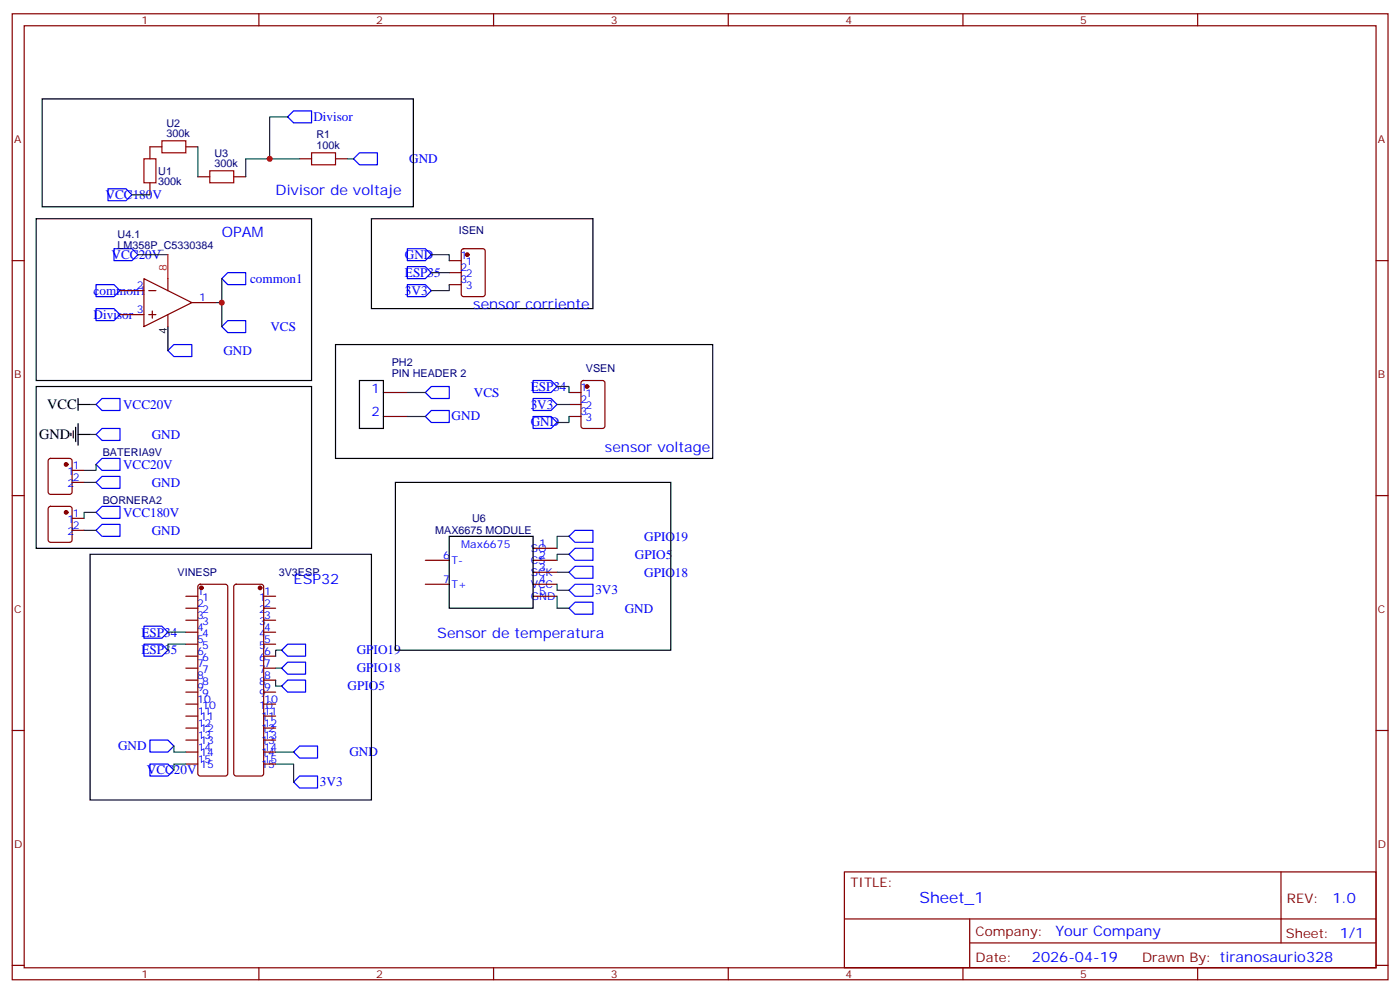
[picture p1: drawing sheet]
<svg xmlns="http://www.w3.org/2000/svg" width="412mm" height="292mm" viewBox="0 0 412 292" stroke-linecap="round" stroke-linejoin="round" font-family="sans-serif">
<g fill="none" stroke="#870000" stroke-width=".35">
<path d="M3.6 4.1h405.3v284.3h-405.3zM7.1 7.6h398.3v277.3h-398.3zM76.3 4.1v3.5M145.4 4.1v3.5M214.6 4.1v3.5M283.7 4.1v3.5M352.8 4.1v3.5M44.2 53.8v3.5M47.7 43.2h-3.5v3.5M54.8 43.2h3.5M58.3 52h3.5M68.9 52h3.5"/>
<path d="M88.3 46.7h3.5M98.8 46.7h3.6M3.6 76.7h3.5M132.4 76.7h3.5M136.1 73.4l.5-.2h5.6l.7 .4v13l-.4 .7h-5.9l-.7-.4v-13zM405.4 76.7h3.5M35.3 85.5h7.1M35.3 92.6h7.1M42.4 82l14.1 7.1-14.1 7zM43.8 85.5h2.1M43.8 92.6h2.1M44.9 91.5v2.2"/>
<path d="M49.5 82v3.5M49.5 92.6v3.5M56.5 89.1h7.1M132.4 80.3h3.5M132.4 83.8h3.5M113 115.5h7M167.6 115.5h3.6M167.6 119.1h3.6M171.4 112.2l.5-.2h5.6l.7 .4v13l-.4 .7h-5.9l-.7-.4v-13zM14.4 135.1l.5-.2h5.6l.7 .5v9.4l-.4 .7h-5.9l-.7-.4v-9.5zM21.2 138.5h3.6M113 122.6h7"/>
<path d="M167.6 122.6h3.6M3.6 145.9h3.5M14.4 149.3l.5-.3h5.6l.7 .5v9.4l-.4 .7h-5.9l-.7-.4v-9.4zM21.2 142h3.6M21.2 152.6h3.6M21.2 156.1h3.6M405.4 145.9h3.5M54.8 179h3.5M54.8 175.5h3.5M58.5 172.2l.5-.2h7.4l.5 .2 .2 .5v55l-.2 .5-.5 .2h-7.4l-.5-.2-.2-.5v-55zM69.1 172.2l.5-.2h7.4l.5 .2 .2 .5v55l-.3 .5-.4 .2h-7.4l-.5-.2-.2-.5v-55zM77.7 179h3.5"/>
<path d="M77.7 175.5h3.5M125.3 164.9h7.1M125.3 172h7.1M157.1 175.5h7M157.1 161.4h7M157.1 164.9h7M157.1 168.5h7M157.1 172h7M54.8 196.7h3.5M54.8 193.1h3.5M54.8 189.6h3.5M54.8 186.1h3.5"/>
<path d="M54.8 182.6h3.5M77.7 196.7h3.5M77.7 193.1h3.5M77.7 189.6h3.5M77.7 186.1h3.5M77.7 182.6h3.5M3.6 215h3.5M54.8 207.3h3.5M54.8 203.7h3.5M54.8 200.2h3.5M54.8 210.8h3.5M54.8 214.3h3.5"/>
<path d="M54.8 217.8h3.5M77.7 207.3h3.5M77.7 203.7h3.5M77.7 200.2h3.5M77.7 210.8h3.5M77.7 214.3h3.5M77.7 217.8h3.5M405.4 215h3.5M54.8 221.4h3.5M54.8 224.9h3.5M77.7 221.4h3.5M77.7 224.9h3.5"/>
<path d="M248.8 256.6h156.6v28.3h-156.6zM377.4 256.7v20.8M248.8 270.5h156.5M285.7 277.5h119.6M285.7 270.5v14.1M3.6 284.2h3.5M76.3 284.9v3.5M145.4 284.9v3.5M214.6 284.9v3.5M283.7 284.9v3.5M352.8 284.9v3.5M405.4 284.2h3.5"/>
</g>
<path d="M42.4 46.7h3.5v7.1h-3.5zM47.7 41.5h7.1v3.5h-7.1zM61.8 50.3h7.1v3.5h-7.1zM91.8 45h7v3.5h-7z" fill="none" stroke="#a10000" stroke-width=".35"/>
<g fill="none" stroke="#008700" stroke-width=".35">
<path d="M84.7 34.4h-5.3v12.3M38.9 57.3h5.3M58.3 43.2v8.8M88.3 46.7h-15.9v5.3M102.4 46.7h1.7M40.6 75h8.9M127.1 75h5.3v1.7M65.3 82v7.1h-1.7M65.3 89.1v7M127.1 80.3h5.3M132.4 83.8v1.7h-5.3M26.5 119.1h1.8"/>
<path d="M120 115.5h5.3M164.1 113.8h3.5v1.7M164.1 119.1h3.5M26.5 127.9h1.8M28.3 136.7v1.8h-3.5M120 122.6h5.3M167.6 122.6v1.8h-3.5M24.8 142h3.5M24.8 156.1h3.5M28.3 150.8h-3.5v1.8M167.6 157.9h-3.5v3.5M164.1 172v1.7h3.5"/>
<path d="M164.1 175.5v3.5h3.5M164.1 168.5h3.5M167.6 163.2h-3.5v1.7M49.5 186.1h5.3M54.8 189.6h-5.3v1.8M81.2 196.7h1.8M83 191.4h-1.8v1.7M51.2 219.6v1.8h3.6M81.2 200.2v1.8h1.8M54.8 224.9h-3.6v1.8M81.2 224.9h5.3v5.3M81.2 221.4h5.3"/>
</g>
<g fill="none" stroke="#000" stroke-width=".35">
<path d="M12.4 29.1h109.4v31.8h-109.4zM10.7 64.4h81.1v47.6h-81.1zM109.4 64.4h65.3v26.4h-65.3zM49.5 96.1v7.1M10.7 113.8h81.1v47.6h-81.1zM23 119.1h3.5M23 117.3v3.5M98.8 101.4h111.2v33.5h-111.2zM105.9 112h7.1v14.1h-7.1zM20.9 127.5v.7M21.6 126.8v2.1M22.3 125.8v4.2"/>
<path d="M23 124.7v6.4M23 127.9h3.5M116.5 142h81.1v49.4h-81.1zM132.4 157.9h24.7v21.1h-24.7zM26.5 163.2h82.9v72.3h-82.9z"/>
</g>
<g fill="none" stroke="#00f" stroke-width=".35">
<path d="M86.5 32.6h5.3v3.6h-5.3l-1.8-1.8zM31.8 55.6h5.3l1.8 1.7-1.8 1.8h-5.3zM105.9 45h5.3v3.5h-5.3l-1.8-1.8zM33.6 73.2h5.3l1.7 1.8-1.7 1.7h-5.3zM120 73.2h5.3l1.8 1.8-1.8 1.7h-5.3zM120 78.5h5.3l1.8 1.8-1.8 1.7h-5.3zM28.3 83.8h5.3l1.7 1.7-1.7 1.8h-5.3zM28.3 90.8h5.3l1.7 1.8-1.7 1.8h-5.3zM65.3 82l1.8-1.7h5.3v3.5h-5.3zM67.1 94.4h5.3v3.5h-5.3l-1.8-1.8zM120 83.8h5.3l1.8 1.7-1.8 1.8h-5.3zM28.3 119.1l1.8-1.8h5.2v3.5h-5.2z"/>
<path d="M51.2 101.4h5.3v3.6h-5.3l-1.7-1.8zM127.1 113.8h5.3v3.5h-5.3l-1.8-1.8zM157.1 112h5.2l1.8 1.8-1.8 1.7h-5.2zM157.1 117.3h5.2l1.8 1.8-1.8 1.7h-5.2zM28.3 136.7l1.8-1.8h5.2v3.6h-5.2zM30.1 126.1h5.2v3.5h-5.2l-1.8-1.7zM127.1 120.8h5.3v3.6h-5.3l-1.8-1.8zM157.1 122.6h5.2l1.8 1.8-1.8 1.7h-5.2zM28.3 150.8l1.8-1.8h5.2v3.6h-5.2zM30.1 140.2h5.2v3.6h-5.2l-1.8-1.8zM30.1 154.3h5.2v3.6h-5.2l-1.8-1.8zM169.4 156.1h5.3v3.5h-5.3l-1.8-1.7z"/>
<path d="M167.6 179l1.8-1.7h5.3v3.5h-5.3zM169.4 161.4h5.3v3.5h-5.3l-1.8-1.7zM169.4 166.7h5.3v3.5h-5.3l-1.8-1.7zM169.4 172h5.3v3.5h-5.3l-1.8-1.8zM42.4 189.6h5.3l1.8 1.8-1.8 1.7h-5.3zM42.4 184.3h5.3l1.8 1.8-1.8 1.8h-5.3zM84.7 189.6h5.3v3.5h-5.3l-1.7-1.7zM84.7 194.9h5.3v3.5h-5.3l-1.7-1.7zM44.2 217.8h5.3l1.7 1.8-1.7 1.8h-5.3zM84.7 200.2h5.3v3.5h-5.3l-1.7-1.7zM88.3 219.6h5.3v3.5h-5.3l-1.8-1.7zM44.2 224.9h5.3l1.7 1.8-1.7 1.7h-5.3z"/>
<path d="M88.3 228.4h5.3v3.6h-5.3l-1.8-1.8z"/>
</g>
<g fill="#870000" stroke="#870000" stroke-width=".35">
<circle cx="137.7" cy="75" r=".53"/>
<circle cx="172.9" cy="113.8" r=".53"/>
<circle cx="59.3" cy="173" r=".53"/>
<circle cx="76.6" cy="173" r=".53"/>
<circle cx="19.5" cy="136.7" r=".53"/>
<circle cx="19.5" cy="150.8" r=".53"/>
</g>
<path d="M49.5 75v7" fill="none" stroke="#f00" stroke-width=".35"/>
<g fill="#c00">
<circle cx="79.4" cy="46.7" r=".88"/>
<circle cx="65.3" cy="89.1" r=".88"/>
</g>
<text font-size="4.6" fill="#00f" x="270.9" y="265.7">Sheet_1</text>
<g font-size="4.2" fill="#00f">
<text x="81.2" y="57.3">Divisor de voltaje</text>
<text x="65.3" y="69.7">OPAM</text>
<text x="139.4" y="90.8">sensor corriente</text>
<text x="178.2" y="133.2">sensor voltage</text>
<text x="86.5" y="172">ESP32</text>
<text x="128.8" y="187.9">Sensor de temperatura</text>
<text x="392.6" y="265.9">1.0</text>
<text x="311" y="275.5">Your Company</text>
<text x="304" y="283.3">2026-04-19</text>
</g>
<g font-size="4.2">
<text x="13.9" y="120.4">VCC</text>
<text x="11.5" y="129.3">GND</text>
</g>
<g font-size="3.9" fill="#00f">
<text x="92.3" y="35.6">Divisor</text>
<text x="120.6" y="48">GND</text>
<text x="31.1" y="58.6">VCC180V</text>
<text x="32.9" y="76.2">VCC20V</text>
<text x="119.3" y="76.1">GND</text>
<text x="73.7" y="83.3">common1</text>
<text x="119.3" y="81.5">ESP35</text>
<text x="27.6" y="86.8">common1</text>
<text x="119.3" y="86.8">3V3</text>
<text x="27.6" y="93.9">Divisor</text>
<text x="79.7" y="97.4">VCS</text>
<text x="65.8" y="104.4">GND</text>
<text x="109.4" y="115.5">1</text>
<text x="139.6" y="116.8">VCS</text>
<text x="156.4" y="115">ESP34</text>
<text x="36.3" y="120.3">VCC20V</text>
<text x="109.4" y="122.6">2</text>
<text x="133.1" y="123.8">GND</text>
<text x="156.4" y="120.3">3V3</text>
<text x="156.4" y="125.5">GND</text>
<text x="44.7" y="129.2">GND</text>
<text x="36.3" y="138">VCC20V</text>
<text x="44.7" y="143.3">GND</text>
<text x="36.3" y="152.1">VCC180V</text>
<text x="44.7" y="157.4">GND</text>
<text x="189.8" y="159.1">GPIO19</text>
<text x="187.1" y="164.4">GPIO5</text>
<text x="189.8" y="169.8">GPIO18</text>
<text x="175.4" y="175">3V3</text>
<text x="184.1" y="180.3">GND</text>
<text x="41.7" y="187.4">ESP34</text>
<text x="41.7" y="192.6">ESP35</text>
<text x="105.1" y="192.6">GPIO19</text>
<text x="105.1" y="197.9">GPIO18</text>
<text x="102.4" y="203.2">GPIO5</text>
<text x="34.8" y="220.9">GND</text>
<text x="43.3" y="227.9">VCC20V</text>
<text x="102.9" y="222.6">GND</text>
<text x="94.3" y="231.4">3V3</text>
</g>
<g font-size="3.9" fill="#800">
<text x="250.5" y="261.2">TITLE:</text>
<text x="379.2" y="265.9">REV:</text>
<text x="287.5" y="275.4">Company:</text>
<text x="378.8" y="276">Sheet: 1/1</text>
<text x="287.5" y="283.1">Date:</text>
<text x="336.5" y="283.2">Drawn By: tiranosaurio328</text>
</g>
<g font-size="3.2" fill="#800">
<text x="41.7" y="7.1">1</text>
<text x="110.8" y="7.1">2</text>
<text x="180" y="7.1">3</text>
<text x="249.1" y="7.1">4</text>
<text x="318.3" y="7.1">5</text>
<text x="4.1" y="42.2">A</text>
<text x="405.9" y="42.2">A</text>
<text x="4.1" y="111.3">B</text>
<text x="405.9" y="111.3">B</text>
<text x="4.1" y="180.4">C</text>
<text x="405.9" y="180.4">C</text>
<text x="4.1" y="249.6">D</text>
<text x="405.9" y="249.6">D</text>
<text x="41.7" y="287.9">1</text>
<text x="110.8" y="287.9">2</text>
<text x="180" y="287.9">3</text>
<text x="249.1" y="287.9">4</text>
<text x="318.3" y="287.9">5</text>
</g>
<g font-size="3.2" fill="#000080">
<text x="49.1" y="40.4">300k</text>
<text x="49.1" y="37.3">U2</text>
<text x="93.2" y="40.7">R1</text>
<text x="63.2" y="46.1">U3</text>
<text x="93.2" y="43.9">100k</text>
<text x="46.6" y="51.4">U1</text>
<text x="63.2" y="49.2">300k</text>
<text x="46.6" y="54.6">300k</text>
<text x="34.6" y="70">U4.1</text>
<text x="135.2" y="68.8">ISEN</text>
<text x="34.6" y="73.2">LM358P_C5330384</text>
<text x="115.4" y="107.7">PH2</text>
<text x="115.4" y="110.9">PIN HEADER 2</text>
<text x="172.6" y="109.6">VSEN</text>
<text x="30.3" y="134.3">BATERIA9V</text>
<text x="30.3" y="148.4">BORNERA2</text>
<text x="139.1" y="153.8">U6</text>
<text x="128.2" y="157.3">MAX6675 MODULE</text>
<text x="52.3" y="169.6">VINESP</text>
<text x="82.1" y="169.6">3V3ESP</text>
</g>
<g font-size="3.2" fill="#00f">
<text x="135.7" y="76.4">1</text>
<text x="135.7" y="79.9">2</text>
<text x="135.7" y="83.4">3</text>
<text x="137.2" y="78.1">1</text>
<text x="137.2" y="81.7">2</text>
<text x="40.3" y="85.2">2</text>
<text x="58.6" y="88.7">1</text>
<text x="137.2" y="85.2">3</text>
<text x="40.3" y="92.3">3</text>
<text x="171" y="115.2">1</text>
<text x="171" y="118.7">2</text>
<text x="172.5" y="116.9">1</text>
<text x="171" y="122.2">3</text>
<text x="172.5" y="120.5">2</text>
<text x="172.5" y="124">3</text>
<text x="19.9" y="139.9">1</text>
<text x="19.9" y="143.4">2</text>
<text x="21.4" y="138.1">1</text>
<text x="21.4" y="141.6">2</text>
<text x="19.9" y="154">1</text>
<text x="21.4" y="152.2">1</text>
<text x="21.4" y="155.8">2</text>
<text x="19.9" y="157.5">2</text>
<text x="135.9" y="161.4">Max6675</text>
<text x="158.8" y="161">1</text>
<text x="130.6" y="164.6">6</text>
<text x="133.1" y="166">T-</text>
<text x="156.4" y="162.5">SO</text>
<text x="156.4" y="166">CS</text>
<text x="158.8" y="164.6">2</text>
<text x="130.6" y="171.6">7</text>
<text x="133.1" y="173">T+</text>
<text x="156.4" y="169.5">SCK</text>
<text x="156.4" y="173">VCC</text>
<text x="158.8" y="168.1">3</text>
<text x="158.8" y="171.6">4</text>
<text x="58.1" y="178.7">2</text>
<text x="58.1" y="175.2">1</text>
<text x="59.6" y="176.9">1</text>
<text x="76.4" y="176.9">1</text>
<text x="77.9" y="178.7">2</text>
<text x="77.9" y="175.2">1</text>
<text x="156.4" y="176.6">GND</text>
<text x="158.8" y="175.2">5</text>
<text x="58.1" y="185.7">4</text>
<text x="58.1" y="182.2">3</text>
<text x="59.6" y="184">3</text>
<text x="59.6" y="180.4">2</text>
<text x="76.4" y="184">3</text>
<text x="76.4" y="180.4">2</text>
<text x="77.9" y="185.7">4</text>
<text x="77.9" y="182.2">3</text>
<text x="58.1" y="189.3">5</text>
<text x="59.6" y="191">5</text>
<text x="59.6" y="187.5">4</text>
<text x="76.4" y="191">5</text>
<text x="76.4" y="187.5">4</text>
<text x="77.9" y="189.3">5</text>
<text x="58.1" y="196.3">7</text>
<text x="58.1" y="192.8">6</text>
<text x="59.6" y="194.6">6</text>
<text x="76.4" y="194.6">6</text>
<text x="77.9" y="196.3">7</text>
<text x="77.9" y="192.8">6</text>
<text x="58.1" y="203.4">9</text>
<text x="58.1" y="199.8">8</text>
<text x="59.6" y="201.6">8</text>
<text x="59.6" y="198.1">7</text>
<text x="76.4" y="201.6">8</text>
<text x="76.4" y="198.1">7</text>
<text x="77.9" y="203.4">9</text>
<text x="77.9" y="199.8">8</text>
<text x="58.1" y="206.9">10</text>
<text x="59.6" y="208.7">10</text>
<text x="59.6" y="205.1">9</text>
<text x="76.4" y="208.7">10</text>
<text x="76.4" y="205.1">9</text>
<text x="77.9" y="206.9">10</text>
<text x="58.3" y="210.4">11</text>
<text x="58.3" y="214">12</text>
<text x="59" y="211.8">11</text>
<text x="59" y="215.4">12</text>
<text x="77" y="211.8">11</text>
<text x="77" y="215.4">12</text>
<text x="77.7" y="210.4">11</text>
<text x="77.7" y="214">12</text>
<text x="58.3" y="217.5">13</text>
<text x="58.3" y="221">14</text>
<text x="59" y="218.9">13</text>
<text x="77" y="218.9">13</text>
<text x="77.7" y="217.5">13</text>
<text x="77.7" y="221">14</text>
<text x="58.3" y="224.5">15</text>
<text x="59" y="222.4">14</text>
<text x="59" y="226">15</text>
<text x="77" y="222.4">14</text>
<text x="77" y="226">15</text>
<text x="77.7" y="224.5">15</text>
</g>
<text font-size="3.2" fill="#f00" x="49.1" y="79.9" transform="rotate(-90 49.1 79.9)">8</text>
<text font-size="3.2" x="49.1" y="98.2" transform="rotate(-90 49.1 98.2)">4</text>
</svg>
